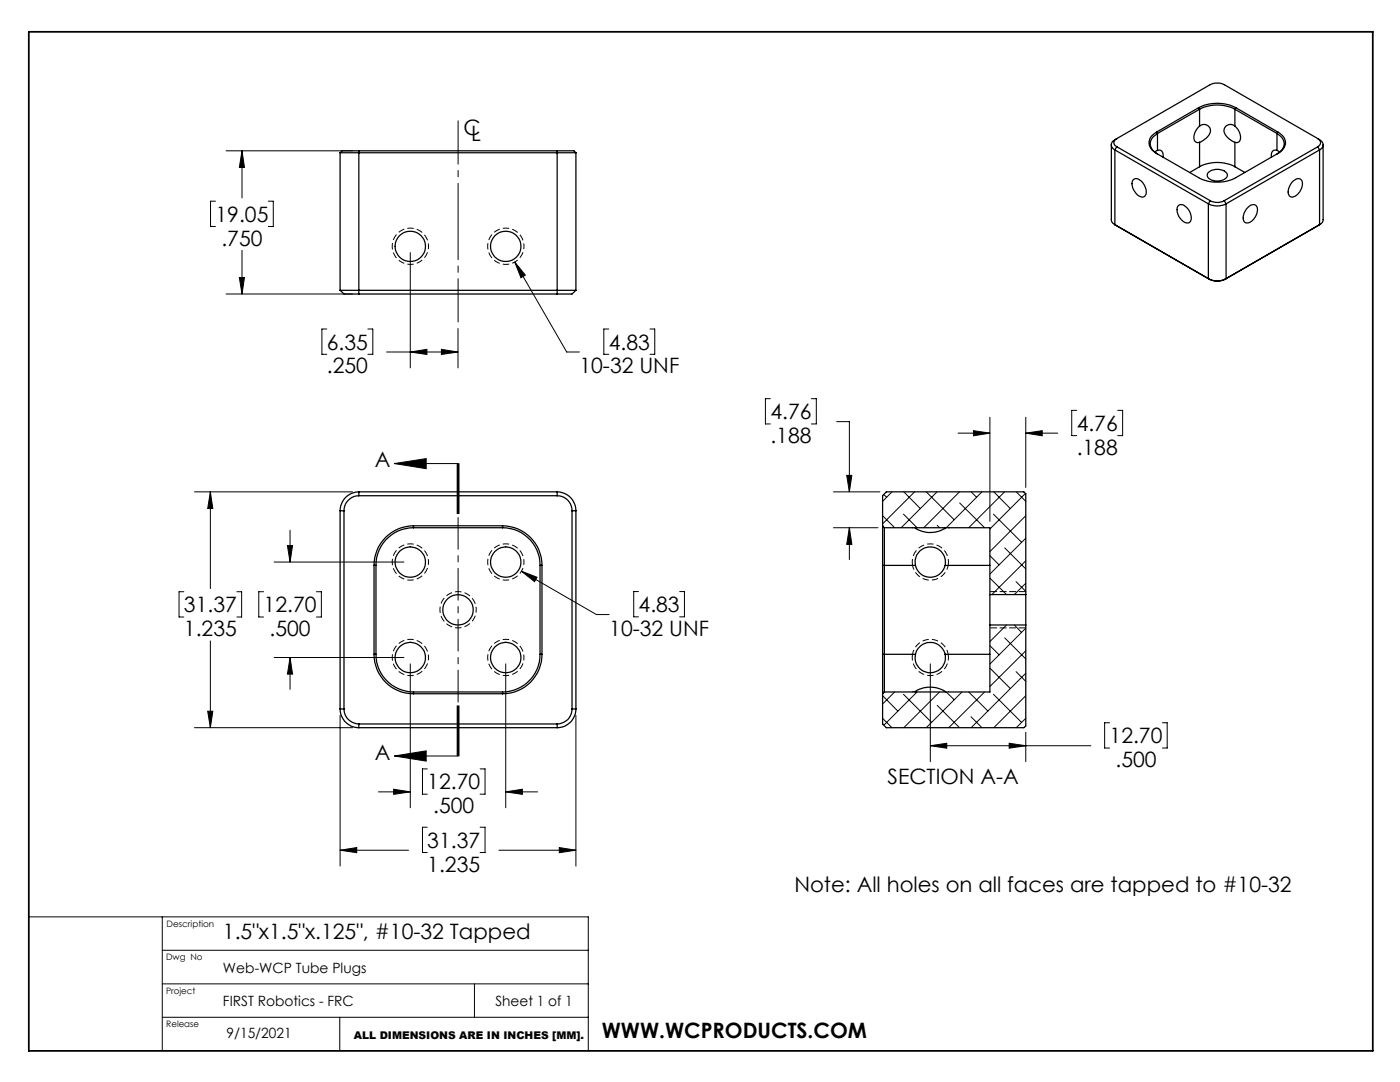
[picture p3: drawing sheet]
<svg xmlns="http://www.w3.org/2000/svg" width="279mm" height="216mm" viewBox="0 0 279 216" stroke-linecap="round" stroke-linejoin="round" font-family="sans-serif">
<path d="M85.5 49.1a3.6 3.6 0 0 0-5.3-3.1 3.6 3.6 0 0 0-.3 6.2 3.6 3.6 0 0 0 5.6-2.8v-.3M104.6 49.1a3.6 3.6 0 0 0-5.4-3.1 3.6 3.6 0 0 0-.2 6.2 3.6 3.6 0 0 0 5.6-2.8v-.3M85.5 112.1a3.6 3.6 0 0 0-5.3-3.1 3.6 3.6 0 0 0-.3 6.2 3.6 3.6 0 0 0 5.6-2.8v-.3M104.6 112.1a3.6 3.6 0 0 0-5.4-3.1 3.6 3.6 0 0 0-.2 6.2 3.6 3.6 0 0 0 5.6-2.8v-.3M85.5 131.2a3.6 3.6 0 0 0-5.3-3.2 3.6 3.6 0 0 0-.3 6.2 3.6 3.6 0 0 0 5.6-2.7v-.3M95 121.7a3.6 3.6 0 0 0-5.3-3.2 3.6 3.6 0 0 0-.2 6.2 3.6 3.6 0 0 0 5.5-2.8v-.2M104.6 131.2a3.6 3.6 0 0 0-5.4-3.2 3.6 3.6 0 0 0-.2 6.2 3.6 3.6 0 0 0 5.6-2.7v-.3" fill="none" stroke="#000" stroke-width=".2" stroke-dasharray="1.3 .6" stroke-dashoffset=".7" stroke-linecap="butt"/>
<path d="M189.2 112.8a3.6 3.6 0 0 0-3.5-4.3 3.6 3.6 0 0 0-3.6 4.3M182.1 130.5a3.6 3.6 0 0 0 3.6 4.3 3.6 3.6 0 0 0 3.5-4.3" fill="none" stroke="#000" stroke-width=".2" stroke-dasharray="1.3 .6" stroke-linecap="butt"/>
<path d="M182.1 112.8a3.6 3.6 0 0 0 3.6 3 3.6 3.6 0 0 0 3.5-3M189.2 130.5a3.6 3.6 0 0 0-3.5-2.9 3.6 3.6 0 0 0-3.6 2.9" fill="none" stroke="#000" stroke-width=".2" stroke-dasharray="1.3 .6" stroke-dashoffset=".4" stroke-linecap="butt"/>
<g fill="none" stroke="#000" stroke-width=".2">
<path d="M45.1 30.1h25.2M48.3 30.1l.5 3.3h-1zM48.3 30.1v9.4M43 40.1h-1v5.1h1M45.1 58.7h25.2M47.8 55.4h1l-.5 3.3zM48.3 50v8.7M53.6 40.1h.9v5.1h-.9M81.9 50.4v23M102.7 52.3l2.1 2.6-.8 .5zM102.7 52.3l10.4 17.9h2.5M65.2 65.7h-1v5h1"/>
<path d="M73.4 65.7h1v5h-1M77.2 70.2h14.2M81.9 70.2l3.3-.5v1zM88.1 69.7l3.3 .5-3.3 .5zM91.4 65.5v7.9M121.5 65.7h-1v5h1M129.7 65.7h1v5h-1M153.7 79.6h-.9v5h.9M161.9 79.6h1v5h-1M38.8 98.1h31.5M42 98.1v19.3M42 98.1l.5 3.4h-1z"/>
<path d="M78.7 92.5h12.7v10M78.7 92.5l6.4-1v2zM91.2 92.5v10M91.6 92.5v10M166.3 98.1h9.3M167 84.1h2.5v14M169 94.9h1l-.5 3.2zM176.4 98.7l.6 .5M178 98.1l-1.9 1.9M180.4 98.1l3.3 3.4M182.5 98.1l-6.4 6.4M184.9 98.1l5.5 5.6"/>
<path d="M187 98.1l-7.2 7.2M191.2 86.4h6.4M191.5 98.1l-7.1 7.2M193.8 98.1l1.1 1.1M194.3 85.9l3.3 .5-3.3 .6zM196 98.1l-7.2 7.2M197.6 83.3v20.7M198.3 98.1l3.3 3.4M200.5 98.1l-7.2 7.2M202.8 98.1l1.9 1.9M204.6 98.5l-7 7.1M204.7 86.4l3.3-.5v1.1z"/>
<path d="M204.7 83.3v14M204.7 86.4h6.4M214.9 81.9h-1v5h1M223.1 81.9h.9v5h-.9M36.7 118.1h-1v5h1M47.3 118.1h.9v5h-.9M52.6 118.1h-1v5h1M54.7 112.1h25.9M57.4 108.9h1l-.5 3.2zM57.9 105.8v6.3M63.1 118.1h1v5h-1M104.1 114l3.1 1.2-.5 .9z"/>
<path d="M104.1 114l14.9 8.6h2.6M127.4 118h-.9v5.1h.9M135.6 118h1v5.1h-1M166.3 105.3h8.9M169.5 105.3l.5 3.3h-1zM169.5 105.3v6.4M176.1 102.9l2.4 2.4M180.3 102.6l2.7 2.7M187 104.8l.5 .5M191.5 100.4l5 4.9M197.6 115.4l3.3 3.2M197.6 110.9l1.8 1.8"/>
<path d="M198.3 102.6l5.6 5.6M200.5 109.3l4.2 4.2M202.8 116.1l1.9 1.9M204.7 102.9l-7.1 7.2M204.7 107.4l-7.1 7.1M204.7 111.9l-6.8 6.7M204.7 116.4l-2.3 2.2M42 127.9v17.3M54.7 131.2h25.9M57.9 131.2v6.3M57.9 131.2l.5 3.3h-1zM81.9 132.5v28.7"/>
<path d="M100.9 132.5v28.7M176.1 138.8l3.1 3.1M178.5 138.1l-2.4 2.4M180.3 138.5l5.6 5.6M183 138.1l-6.6 6.6M185.7 132.5v19.5M187.5 138.1l-7.1 7.1M188.8 138.1l1.6 1.5M192 138.1l-7.1 7.1M193.3 138.1l3.9 3.8M196.5 138.1l-7.2 7.1M197.6 133.3l4 4.1"/>
<path d="M197.6 128.8l1.8 1.9M198.3 138.5l5.6 5.6M200.5 127.3l4.2 4.2M200.9 124.7l-3.3 3.3M202.4 124.7l1.5 1.5M202.8 134l1.9 2M204.7 125.3l-7.1 7.2M204.7 129.9l-7.1 7.1M204.7 134.3l-10.9 10.9M204.7 138.8l-6.4 6.4M38.8 145.2h31.5M41.5 141.9h1l-.5 3.3z"/>
<path d="M67.9 142.7v30.1M75.5 158h6.4M78.6 157.5l3.3 .5-3.3 .5zM78.7 150.8l6.4-1v2.1zM85.3 153.4h-1v5.1h1M91.2 140.8v10M91.4 140.8v10h-12.7M91.6 140.8v10zM95.8 153.4h1v5.1h-1M100.9 158l3.3-.5v1zM100.9 158h6.4M114.9 142.7v30.1"/>
<path d="M176.1 143.3l1.9 1.9M185.7 148.8l3.2-.5v1zM185.7 148.8h32M187 140.8l4.5 4.4M193.8 143l2.2 2.2M201.4 148.3l3.3 .5-3.3 .5zM204.7 146.1v5.9M204.7 143.3l-1.9 1.9M221.4 144.2h-.9v5.1h.9M232 144.2h.9v5.1h-.9M67.9 169.7l3.3-.6v1zM67.9 169.7h13.6"/>
<path d="M85.3 165.1h-1v5h1M95.8 165.1h1v5h-1M99.6 169.7h15.3M111.6 169.1l3.3 .6-3.3 .4zM5.8 183h111.6v26.7M32.4 196.3h85M32.4 189.6h85M32.4 183v26.7M94.7 196.3v6.7M32.4 203h85M67.8 203v6.7"/>
</g>
<path d="M197.6 118h7.1M204.7 125.3h-7.1" fill="none" stroke="#000" stroke-width=".2" stroke-dasharray="1.3 .6" stroke-dashoffset="-.1"/>
<path d="M182.1 105.3h.1M189.3 105.3h.1M182.1 138h.1M189.3 138h.1" fill="none" stroke="#000" stroke-width=".2" stroke-dasharray="1.3 .6"/>
<path d="M91.4 92.5v58.3" fill="none" stroke="#000" stroke-width=".2" stroke-dasharray="6.3 1.3 1.3 1.3" stroke-dashoffset="-.6"/>
<path d="M91.4 24.1v40.2" fill="none" stroke="#000" stroke-width=".2" stroke-dasharray="15.2 1.3 1.3 1.3" stroke-dashoffset="6.6"/>
<path d="M5.8 6.3h268.2v203.4h-268.2z" fill="none" stroke="#000" stroke-width=".35"/>
<g fill="#000">
<path d="M42 98.1l.5 3.4h-1zM41.5 141.9h1l-.5 3.3zM57.4 108.9h1l-.5 3.2zM57.9 131.2l.5 3.3h-1zM67.9 169.7l3.3-.6v1zM111.6 169.1l3.3 .6-3.3 .4zM78.6 157.5l3.3 .5-3.3 .5zM100.9 158l3.3-.5v1zM104.1 114l2.6 2.1 .5-.9zM48.3 30.1l.5 3.3h-1zM47.8 55.4h1l-.5 3.3zM81.9 70.2l3.3-.5v1zM88.1 69.7l3.3 .5-3.3 .5zM102.7 52.3l1.3 3.1 .8-.5zM194.3 85.9l3.3 .5-3.3 .6zM204.7 86.4l3.3-.5v1.1zM169 94.9h1l-.5 3.2zM169.5 105.3l.5 3.3h-1zM185.7 148.8l3.2-.5v1zM201.4 148.3l3.3 .5-3.3 .5z"/>
<path d="M78.7 92.5l6.4-1v2zM78.7 150.8l6.4-1v2.1z"/>
</g>
<g fill="none" stroke="#000" stroke-width=".25">
<path d="M67.9 30.5h47M67.9 30.5v27.4M71.6 30.1h-3.3l-.4 .4M71.6 30.1v28.6M71.6 30.1h39.6M111.2 30.1h3.3l.4 .4M111.2 30.1v28.6M114.9 30.5v27.4M221.8 28.9v15l.1 .4 .6 .5M222.5 29.9l18.7 10.8M222.5 29.9v14.9M222.9 27.7a.85 .85 0 0 0-.6 .8 .85 .85 0 0 0 .6 .8"/>
<path d="M222.9 27.7l18.6-10.8a3.3 3.3 0 0 1 2.8 0l18.7 10.8M222.9 27.7a1.25 1.25 0 0 0-1 1.7l.6 .5M222.9 29.3l18.6 10.7M222.9 29.3l-.4 .6M226.2 35.8a1.39 1.39 0 0 1 2 .8 2.05 2.05 0 0 1 .2 2.6 1.77 1.77 0 0 1-2.1-1.1 1.94 1.94 0 0 1-.1-2.3zM230.8 26.4a2.26 2.26 0 0 0-1.5 2.1 2.26 2.26 0 0 0 1.5 2.1l8.4 4.9a8.2 8.2 0 0 0 7.4 0l8.4-4.9a2.22 2.22 0 0 0 .9-3.5l-.9-.7M230.8 26.4l.2 .2M231 26.6a2.17 2.17 0 0 0-1.1 3.1l1.1 1M231 30l-.5 .4M231 30a.93 .93 0 0 1 1 .3 .93 .93 0 0 1 .1 1.1M231 26.6v3.4M239.2 21.5a8.2 8.2 0 0 1 7.4 0"/>
<path d="M239.2 21.5l-8.4 4.9M239.2 21.5l.2 .3M239.4 33.3a7.7 7.7 0 0 1 7.1 0M239.4 25.2a2.57 2.57 0 0 0-.9 3l.5 .3 .4-.1M239.4 25.2a1.3 1.3 0 0 1 1.9 0 1.3 1.3 0 0 1-.1 1.9l-1.1 .9-.7 .4M239.4 21.8a7.7 7.7 0 0 1 7.1 0M239.4 33.3l-2 1.1M239.4 21.8l-8.4 4.8M239.4 21.8v3.4M239.4 28.4v4.9M241.1 34.4a2.62 2.62 0 0 1 3.8 .4 1.54 1.54 0 0 1-1.7 1.3 1.96 1.96 0 0 1-2.3-1.1zM246.5 25.2a2.57 2.57 0 0 1 .9 3l-.5 .3-.4-.1"/>
<path d="M246.5 25.2a1.3 1.3 0 0 0-1.9 .1 1.3 1.3 0 0 0 .1 1.8l1.2 1 .6 .3M246.5 33.3l2 1.1M246.5 21.8l8.3 4.8M246.5 21.8v3.4M246.5 28.4v4.9M246.6 21.5l8.4 4.9M246.6 21.5l-.1 .3M254.8 26.6a2.17 2.17 0 0 1 1.2 3.1l-1.2 1M254.8 30l.5 .4M254.8 30a.93 .93 0 0 0-1 .3 .93 .93 0 0 0 0 1.1M254.8 26.6v3.4M255 26.4l-.2 .2"/>
<path d="M257.8 36.4a1.23 1.23 0 0 1 2-.4 2.75 2.75 0 0 1-2 3.3 1.18 1.18 0 0 1-.6-1.8zM263 27.7a.87 .87 0 0 1 .6 .8 .87 .87 0 0 1-.6 .8M263 27.7a1.26 1.26 0 0 1 .9 1.7l-.6 .5M263 29.3l-18.7 10.7M263 29.3l.3 .6M263.3 29.9l-18.6 10.8M263.3 29.9v14.9M264.1 28.9v15l-.2 .4-.6 .5M67.9 57.9h47M67.9 57.9l.8 .8h2.9M71.6 58.7h39.6M114.9 57.9l-.7 .8h-3"/>
<path d="M222.5 44.8l18.8 10.9M222.5 44.8l.2 .1M235.2 41a1.28 1.28 0 0 1 1.8 .6 2.11 2.11 0 0 1 .3 2.8 2.1 2.1 0 0 1-2.2-1.7l-.2-1.1zM241.2 40.7a3.9 3.9 0 0 0 3.5 0M241.2 55.6a3.9 3.9 0 0 0 3.5 0M241.2 40.7v14.9M241.2 55.6l.1 .1M241.3 55.7a3.4 3.4 0 0 0 3.2 0M241.5 40a3 3 0 0 0 2.8 0M241.5 40l-.3 .7M244.3 40l.4 .7M244.7 40.7v14.9"/>
<path d="M244.7 55.6l-.2 .1M249.1 41.3a1.04 1.04 0 0 1 1.4-.4 1.04 1.04 0 0 1 .4 1.5 2.5 2.5 0 0 1-2.2 2.1 1.31 1.31 0 0 1-.5-1.8l.5-.9zM263.3 44.8l-18.6 10.8M263.3 44.8l-18.8 10.9M71.6 98.9a3 3 0 0 0-2.9 3M71.6 98.1a3.8 3.8 0 0 0-3.7 3.8M71.6 98.1v.8M71.6 98.9h39.6M71.6 98.1h39.6M111.2 98.9a2.95 2.95 0 0 1 3 3M111.2 98.1a3.8 3.8 0 0 1 3.7 3.8M111.2 98.1v.8"/>
<path d="M67.9 101.9h.8M67.9 101.9v39.6M68.7 101.9v39.6M74.6 112.8v17.8M74.6 112.8h.4M75 112.8v17.8M82.5 104.9a7.9 7.9 0 0 0-7.9 7.9M82.5 105.3a7.5 7.5 0 0 0-7.5 7.5M82.5 104.9h17.8M82.5 104.9v.4M82.5 105.3h17.8M100.3 104.9a7.9 7.9 0 0 1 7.9 7.9"/>
<path d="M100.3 105.3a7.5 7.5 0 0 1 7.5 7.5M100.3 104.9v.4M107.8 112.8v17.8M107.8 112.8h.4M108.2 112.8v17.8M114.2 101.9v39.6M114.2 101.9h.7M114.9 101.9v39.6M176.1 104.9v7.9M176.1 112.8h6.6M176.1 104.9v-6l.8-.8h27.4l.4 .4v20.1M176.1 112.8v17.8"/>
<path d="M176.1 104.9l.4 .4M176.5 105.3v32.8M176.5 105.3h21.1v13.3M182.7 105.3h-.1a5.3 5.3 0 0 0 6.1 0h-.1M182.7 112.8a3 3 0 0 1 3-3.7 3 3 0 0 1 2.9 3.7M182.7 112.8a3 3 0 0 0 3 2.4 3 3 0 0 0 2.9-2.4M188.6 112.8h9M197.6 118.6v6.1M197.6 118.6h7.1M204.7 118.6v6.1M74.6 130.6a7.8 7.8 0 0 0 7.9 7.8M74.6 130.6h.4"/>
<path d="M75 130.6a7.5 7.5 0 0 0 7.5 7.5M82.5 138.4h17.8M82.5 138.1v.3M82.5 138.1h17.8M100.3 138.1v.3M107.8 130.6a7.5 7.5 0 0 1-7.5 7.5M107.8 130.6h.4M108.2 130.6a7.8 7.8 0 0 1-7.9 7.8M176.1 130.6v7.8M176.1 130.6h6.6M176.5 138.1l-.4 .3M182.7 130.6a3 3 0 0 0 3 3.6 3 3 0 0 0 2.9-3.6"/>
<path d="M182.7 130.6a3 3 0 0 1 3-2.4 3 3 0 0 1 2.9 2.4M188.6 130.6h9M188.7 138a5.3 5.3 0 0 0-6.1 0l.1 .1M197.6 124.7v13.4h-21.1M197.6 124.7h7.1M204.7 124.7v20.2l-.4 .3h-27.4l-.8-.7v-6.1M67.9 141.5a3.7 3.7 0 0 0 3.7 3.7M67.9 141.5h.8M68.7 141.5a3 3 0 0 0 2.9 3M71.6 144.5h39.6M71.6 145.2h39.6M71.6 144.5v.7"/>
<path d="M111.2 144.5v.7M114.2 141.5a2.95 2.95 0 0 1-3 3M114.2 141.5h.7M114.9 141.5a3.7 3.7 0 0 1-3.7 3.7"/>
<circle cx="81.9" cy="49.2" r="3"/>
<circle cx="100.9" cy="49.2" r="3"/>
<circle cx="81.9" cy="112.1" r="3"/>
<circle cx="100.9" cy="112.1" r="3"/>
<circle cx="81.9" cy="131.2" r="3"/>
<circle cx="91.4" cy="121.7" r="3"/>
<circle cx="100.9" cy="131.2" r="3"/>
</g>
<g font-size="4.2">
<text x="92.5" y="27">C</text>
<text x="94" y="28.2">L</text>
<text x="43" y="44.3">19.05</text>
<text x="44.2" y="49">.750</text>
<text x="65.2" y="69.8">6.35</text>
<text x="121.5" y="69.8">4.83</text>
<text x="65.2" y="74.5">.250</text>
<text x="115.7" y="74.5">10-32 UNF</text>
<text x="153.7" y="83.7">4.76</text>
<text x="153.7" y="88.4">.188</text>
<text x="214.9" y="86">4.76</text>
<text x="74.8" y="93.3">A</text>
<text x="214.9" y="90.7">.188</text>
<text x="36.7" y="122.2">31.37</text>
<text x="52.6" y="122.2">12.70</text>
<text x="127.4" y="122.1">4.83</text>
<text x="36.7" y="126.9">1.235</text>
<text x="53.8" y="126.9">.500</text>
<text x="121.6" y="126.9">10-32 UNF</text>
<text x="221.4" y="148.3">12.70</text>
<text x="74.8" y="151.6">A</text>
<text x="222.6" y="153.1">.500</text>
<text x="85.3" y="157.5">12.70</text>
<text x="177.1" y="156.4">SECTION A-A</text>
<text x="86.5" y="162.3">.500</text>
<text x="85.3" y="169.2">31.37</text>
<text x="85.3" y="173.9">1.235</text>
<text x="158.5" y="178.1">Note: All holes on all faces are tapped to #10-32</text>
<text x="44.5" y="187.3">1.5&quot;x1.5&quot;x.125&quot;, #10-32 Tapped</text>
<text x="120.1" y="207.1">WWW.WCPRODUCTS.COM</text>
</g>
<g font-size="2.8">
<text x="44.5" y="194.1">Web-WCP Tube Plugs</text>
<text x="44.5" y="200.7">FIRST Robotics - FRC</text>
<text x="98.9" y="200.7">Sheet 1 of 1</text>
<text x="45.2" y="207.1">9/15/2021</text>
</g>
<text font-size="2.1" x="70.6" y="207.2">ALL DIMENSIONS ARE IN INCHES [MM].</text>
<g font-size="1.8">
<text x="33.2" y="185">Description</text>
<text x="33.2" y="191.5">Dwg No</text>
<text x="33.2" y="198.4">Project</text>
<text x="33.2" y="204.9">Release</text>
</g>
</svg>
